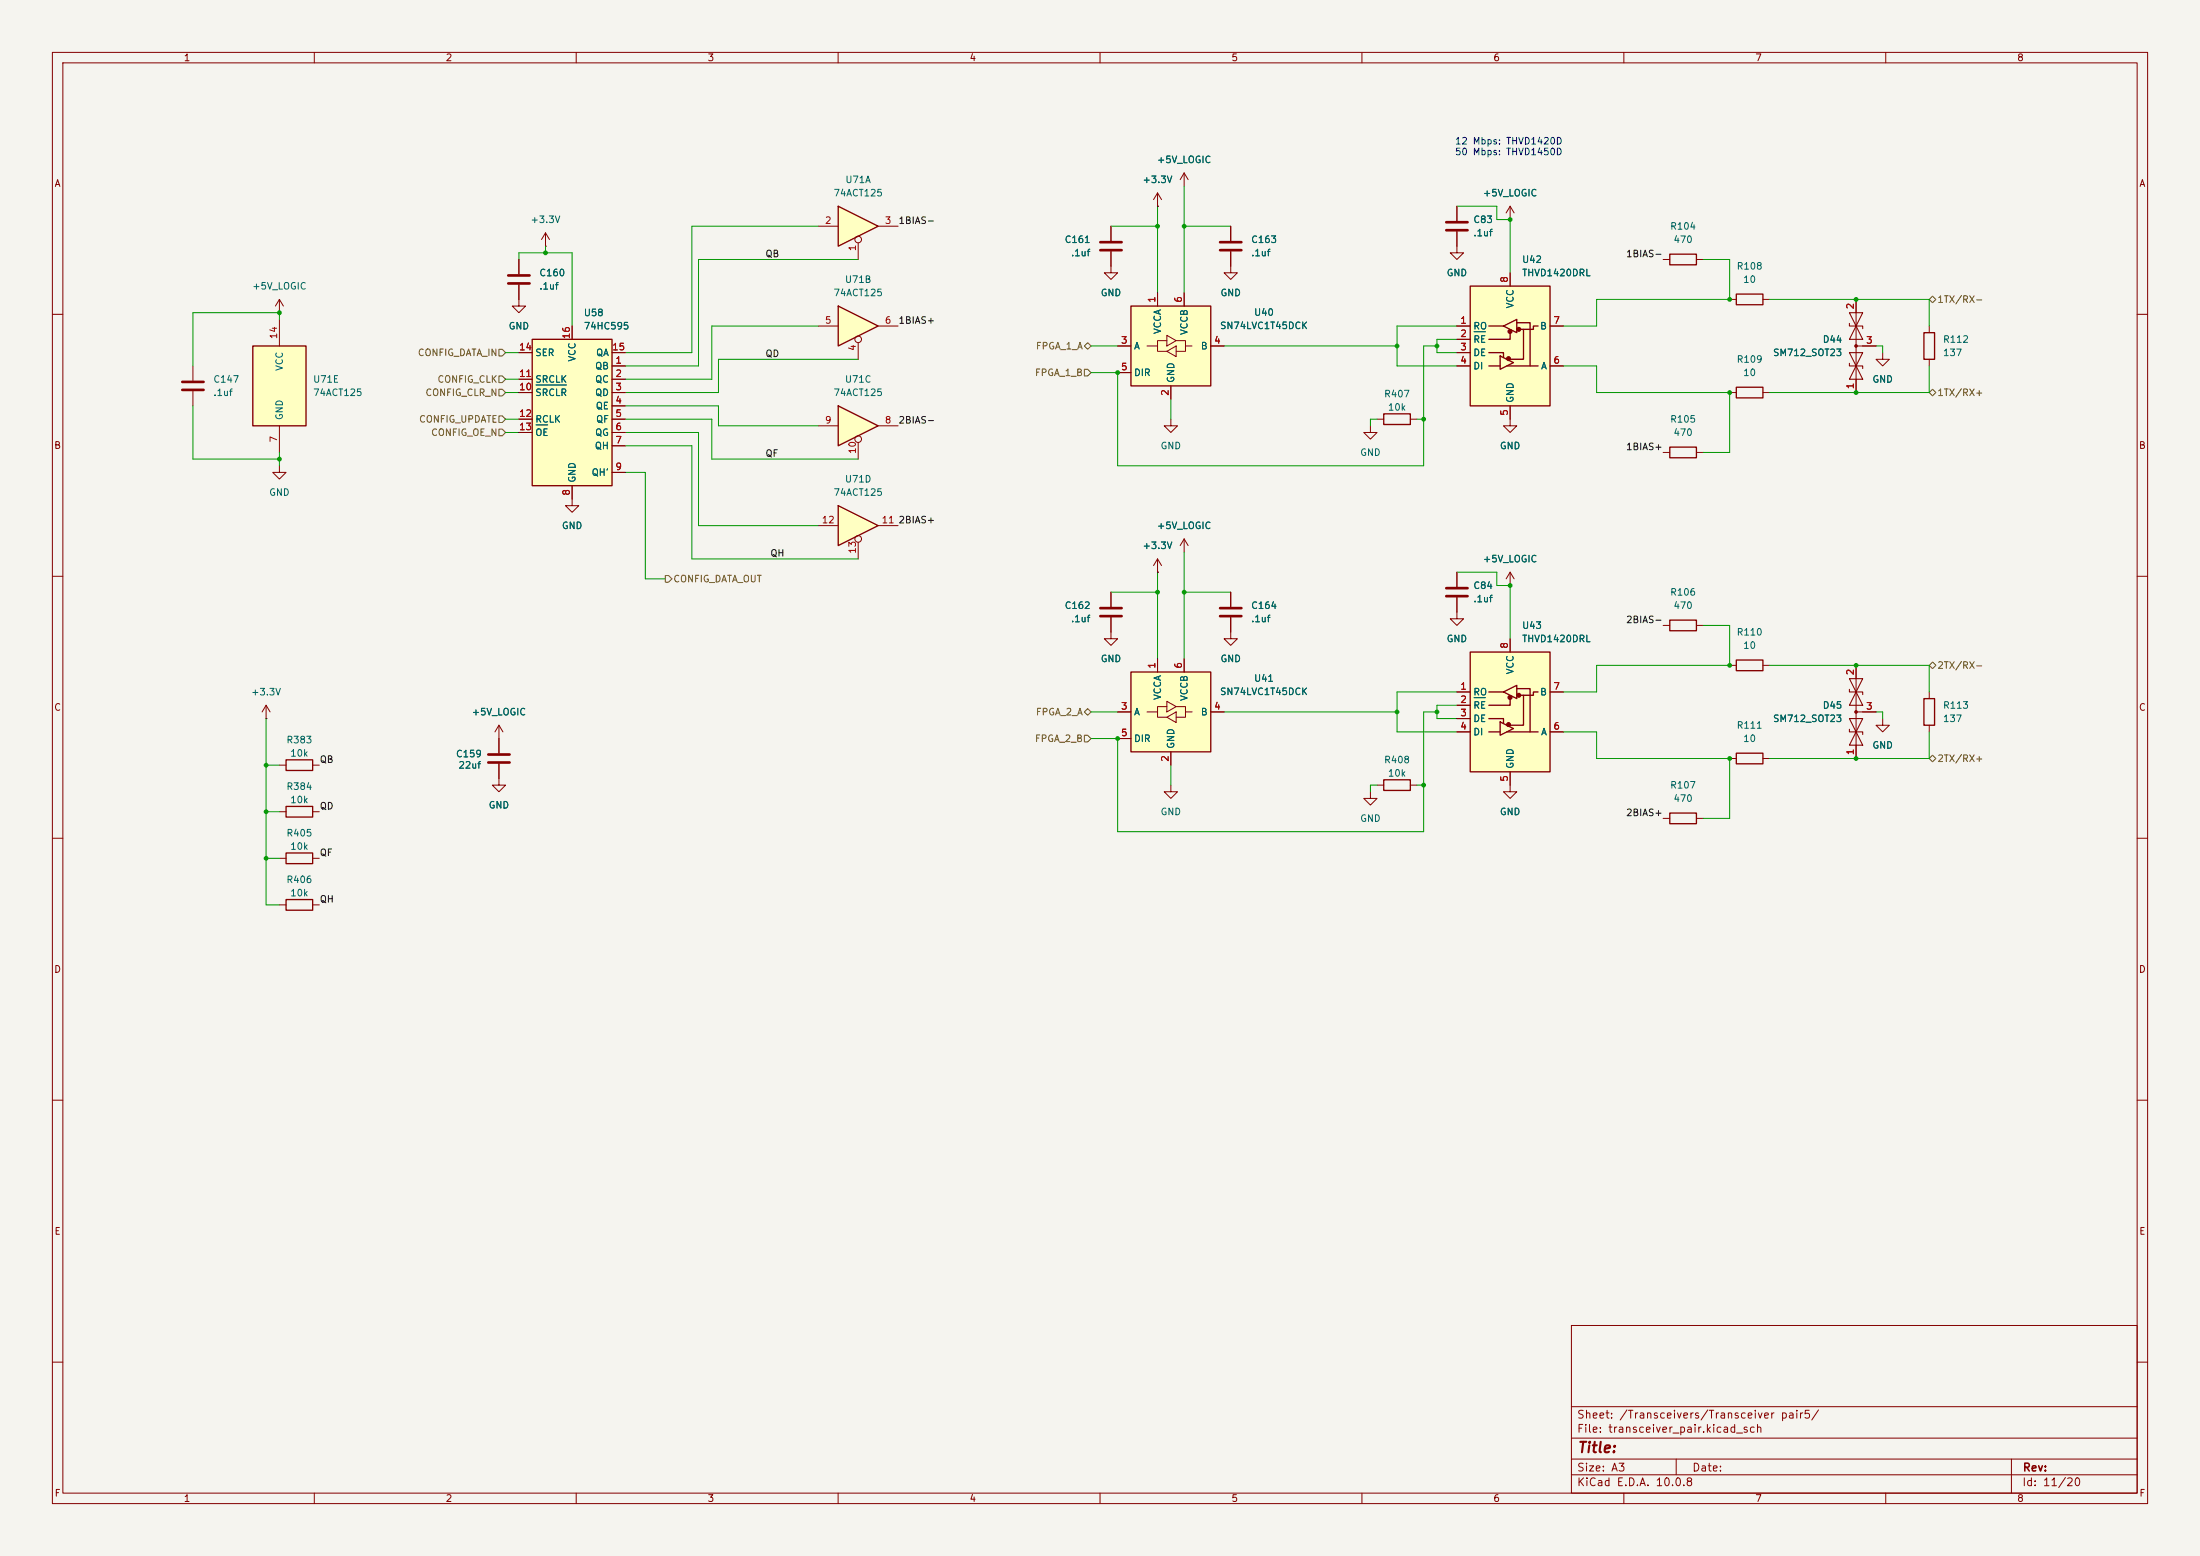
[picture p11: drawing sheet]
<svg xmlns="http://www.w3.org/2000/svg" width="420mm" height="297mm" viewBox="0 0 420 297" stroke-linecap="round" stroke-linejoin="round" font-family="sans-serif">
<path d="M0 0h420v297h-420z" fill="#f5f4ef" stroke="#f5f4ef" stroke-width=".19"/>
<g fill="none" stroke="#840000" stroke-width=".19">
<path d="M10 10h400v277h-400zM12 12h396v273h-396zM60 10v2M110 10v2M160 10v2M210 10v2M260 10v2M310 10v2M360 10v2M104.1 47h.1M104.1 44.5l-.7 1.2M104.1 44.5l.8 1.2"/>
<path d="M104.1 44.5v2.5M10 60h2M408 60h2M10 110h2M408 110h2M10 160h2M408 160h2M10 210h2M408 210h2M300 253h108v32h-108zM10 260h2M300 278.5h108"/>
<path d="M300 274.5h108M300 268.5h108M320 278.5v3M384 278.5v6.5M408 260h2M60 285v2M110 285v2M160 285v2M210 285v2M260 285v2M300 281.5h108M310 285v2"/>
<path d="M360 285v2"/>
</g>
<path d="M215.9 128.3h15.2v15.2h-15.2z" fill="#ffffc2"/>
<path d="M215.9 128.3h15.2v15.2h-15.2z" fill="none" stroke="#840000" stroke-width=".25"/>
<g fill="none" stroke="#840000" stroke-width=".19">
<path d="M212.1 117.9v4h-1.3l1.3 1.3 1.3-1.3h-1.3M212.1 113v2.8M278.1 114v4.1h1.3l-1.3 1.3-1.2-1.3h1.2M278.1 109.2v2.8M213.4 135.9h2.5M218.9 135.9h2.1v1h1.8M221 125.7v2.6M222.8 134.9h-1.8v1M222.8 133.9l1.7 1-1.7 1zM222.8 136.9l1.7-1v2zM224.5 134.9h1.8v1h1.3M226.1 125.7v2.6"/>
<path d="M226.3 135.9v1h-1.8M231.1 135.9h2.6M213.4 141h2.5M223.5 149.9v1.2h-1.3l1.3 1.3 1.3-1.3h-1.3M223.5 143.5v2.6M261.6 151.1v1.3h1.3l-1.3 1.3-1.3-1.3h1.3"/>
</g>
<path d="M210.1 116.1h4M210.1 117.6h4M276.1 112.3h4.1M276.1 113.8h4.1" fill="none" stroke="#840000" stroke-width=".51"/>
<path d="M280.7 124.5h15.2v22.8h-15.2z" fill="#ffffc2"/>
<path d="M280.7 124.5h15.2v22.8h-15.2zM284.2 137.2h2.8v.6M284.2 132.1h2.8M284.2 139.7h2.2M286.4 137.8l2.5 1.3-2.5 1.2zM287 132.1l2.6-1.3v2.6zM287 137.8v.3M287.7 139.7h5.9M288.3 133.4v1.2h-4.1M289.6 131.4h2.5v8.3M290.8 132.7v5.7h-2.5M293.6 132.1h-.9v.6h-2.5" fill="none" stroke="#840000" stroke-width=".25"/>
<g fill="#840000" stroke="#840000" stroke-width=".25">
<circle cx="288" cy="138.3" r=".36"/>
<circle cx="288.3" cy="133.1" r=".36"/>
<circle cx="289.9" cy="132.7" r=".36"/>
</g>
<path d="M109.2 95.3v1.2h1.3l-1.3 1.3-1.3-1.3h1.3M278.1 132.1h2.6M278.1 134.6h2.6M278.1 137.2h2.6M278.1 139.7h2.6M288.3 121.9v2.6M289.6 131.4h.1M295.9 132.1h2.5M295.9 139.7h2.5M288.3 147.3v2.6" fill="none" stroke="#840000" stroke-width=".19"/>
<path d="M281.4 133.2h2.2" fill="none" stroke="#006464" stroke-width=".19"/>
<path d="M101.6 64.8h15.2v27.9h-15.2z" fill="#ffffc2"/>
<path d="M101.6 64.8h15.2v27.9h-15.2zM264.2 79h5v2h-5zM318.8 118.4h5v2h-5zM331.5 126h5v2h-5zM318.8 155.2h5v2h-5zM331.5 143.8h5v2h-5zM54.6 162.8h5.1v2h-5.1zM54.6 171.7h5.1v2h-5.1z" fill="none" stroke="#840000" stroke-width=".25"/>
<g fill="none" stroke="#840000" stroke-width=".19">
<path d="M221 39.4h.1M221 36.8l-.8 1.3M221 36.8l.7 1.3M221 36.8v2.6M226.1 33l-.8 1.3M226.1 33l.7 1.3M226.1 33v2.6M278.1 39.4v2.8M288.3 39.4l-.8 1.2M288.3 39.4l.8 1.2M288.3 39.4v2.5M53.3 57.2l-.7 1.2"/>
<path d="M53.3 57.2l.8 1.2M53.3 57.2v2.5M99.1 54.4v4h1.2l-1.2 1.3-1.3-1.3h1.3M99.1 49.5v2.8M212.1 48v4.1h-1.3l1.3 1.2 1.3-1.2h-1.3M212.1 43.2v2.8M234.9 48v4.1h1.3l-1.3 1.2-1.2-1.2h1.2M234.9 43.2v2.8M278.1 44.2v4.1h1.3l-1.3 1.2-1.2-1.2h1.2M99.1 72.4h2.5M99.1 74.9h2.5M99.1 67.3h2.5"/>
<path d="M109.2 62.2v2.6M116.8 69.9h2.6M116.8 72.4h2.6M116.8 74.9h2.6M116.8 77.5h2.6M116.8 67.3h2.6M53.3 88.9v1.3h1.3l-1.3 1.2-1.2-1.2h1.2M99.1 80h2.5M99.1 82.6h2.5M109.2 92.7v2.6M116.8 80h2.6M116.8 82.6h2.6"/>
<path d="M116.8 85.1h2.6M116.8 90.2h2.6M262.9 80h1.3M269.2 80h1.3M288.3 80v1.3h1.3l-1.3 1.3-1.3-1.3h1.3M234.9 113v2.8M234.9 117.9v2.8M317.5 119.4h1.3M323.8 119.4h1.3M50.8 137.2h.1M50.8 134.6l-.8 1.3M50.8 134.6l.8 1.3"/>
<path d="M50.8 134.6v2.6M330.2 127h1.3M336.5 127h1.3M354.3 135.9h3.8M354.3 127v17.8M359.4 137.2v1.2h1.3l-1.3 1.3-1.3-1.3h1.3M317.5 156.2h1.3M323.8 156.2h1.3M330.2 144.8h1.3M336.5 144.8h1.3M53.3 163.8h1.3M53.3 172.7h1.3"/>
<path d="M59.7 163.8h1.3M59.7 172.7h1.3"/>
</g>
<path d="M102.3 73.5h5.8M102.3 81.1h2.3" fill="none" stroke="#006464" stroke-width=".19"/>
<path d="M97 52.6h4.1M97 54.1h4.1M210.1 46.2h4M210.1 47.8h4M232.9 46.2h4.1M232.9 47.8h4.1M276.1 42.4h4.1M276.1 43.9h4.1M232.9 116.1h4.1M232.9 117.6h4.1" fill="none" stroke="#840000" stroke-width=".51"/>
<path d="M353.1 137.2h2.5l-2.5 5h2.5zM353.1 139.2v.5h2.5v.5M353.1 129.5l2.5 5.1h-2.5l2.5-5.1zM353.1 131.6v.5h2.5v.5" fill="none" stroke="#840000" stroke-width=".2"/>
<circle cx="354.3" cy="135.9" r=".25" fill="#840000" stroke="#840000" stroke-width=".19"/>
<path d="M280.7 54.6h15.2v22.9h-15.2z" fill="#ffffc2"/>
<path d="M280.7 54.6h15.2v22.9h-15.2zM284.2 67.3h2.8v.9M284.2 62.2h2.8M284.2 69.9h2.2M286.4 67.9l2.5 1.3-2.5 1.3zM287 62.2l2.6-1.2v2.5zM287.7 69.9h5.9M288.3 63.5v1.3h-4.1M289.6 61.6h2.5v8.3M290.8 62.9v5.7h-2.5M293.6 62.2h-.9v.7h-2.5M367.3 133.4h2v5h-2z" fill="none" stroke="#840000" stroke-width=".25"/>
<g fill="#840000" stroke="#840000" stroke-width=".25">
<circle cx="288" cy="68.5" r=".36"/>
<circle cx="288.3" cy="63.3" r=".36"/>
<circle cx="289.9" cy="62.9" r=".36"/>
</g>
<g fill="none" stroke="#840000" stroke-width=".19">
<path d="M288.3 52.1v2.5M278.1 62.2h2.6M278.1 64.8h2.6M278.1 67.3h2.6M278.1 69.9h2.6M288.3 77.5v2.5M289.6 61.6h.1M295.9 62.2h2.5M295.9 69.9h2.5M223.5 80v1.3h-1.3l1.3 1.3 1.3-1.3h-1.3M261.6 81.3v1.3h1.3l-1.3 1.2-1.3-1.2h1.3M368.3 132.1v1.3"/>
<path d="M368.3 138.4v1.3"/>
</g>
<path d="M281.4 63.3h2.2" fill="none" stroke="#006464" stroke-width=".19"/>
<path d="M215.9 58.4h15.2v15.3h-15.2z" fill="#ffffc2"/>
<path d="M215.9 58.4h15.2v15.3h-15.2zM367.3 63.5h2v5.1h-2zM318.8 85.3h5v2.1h-5zM264.2 148.8h5v2.1h-5z" fill="none" stroke="#840000" stroke-width=".25"/>
<g fill="none" stroke="#840000" stroke-width=".19">
<path d="M221 55.9v2.5M226.1 55.9v2.5M213.4 66h2.5M213.4 71.1h2.5M218.9 66h2.1v1.1h1.8M222.8 65h-1.8v1M222.8 64l1.7 1-1.7 1zM222.8 67.1l1.7-1.1v2.1zM223.5 73.7v2.5M224.5 65h1.8v1h1.3M226.3 66v1.1h-1.8M231.1 66h2.6"/>
<path d="M368.3 62.2v1.3M368.3 68.6v1.3M317.5 86.4h1.3M323.8 86.4h1.3M221 109.2h.1M221 106.7v2.5M221 106.7l-.8 1.3M221 106.7l.7 1.3M226.1 102.9v2.5M226.1 102.9l-.8 1.2M226.1 102.9l.7 1.2M288.3 109.2l-.8 1.3"/>
<path d="M288.3 109.2l.8 1.3M288.3 109.2v2.6M234.9 120.7v1.2h1.3l-1.3 1.3-1.2-1.3h1.2M262.9 149.9h1.3M269.2 149.9h1.3M288.3 149.9v1.2h1.3l-1.3 1.3-1.3-1.3h1.3"/>
</g>
<path d="M160 96.5l7.6 3.8-7.6 3.8z" fill="#ffffc2"/>
<path d="M160 96.5l7.6 3.8-7.6 3.8z" fill="none" stroke="#840000" stroke-width=".25"/>
<g fill="none" stroke="#840000" stroke-width=".19">
<path d="M156.2 100.3h3.8M163.8 103.5v3.2M167.6 100.3h3.8"/>
<circle cx="163.8" cy="102.9" r=".63"/>
</g>
<path d="M160 77.5l7.6 3.8-7.6 3.8z" fill="#ffffc2"/>
<path d="M160 77.5l7.6 3.8-7.6 3.8zM54.6 145h5.1v2.1h-5.1z" fill="none" stroke="#840000" stroke-width=".25"/>
<g fill="none" stroke="#840000" stroke-width=".19">
<path d="M156.2 81.3h3.8M163.8 84.5v3.1M167.6 81.3h3.8M53.3 146.1h1.3M59.7 146.1h1.3"/>
<circle cx="163.8" cy="83.8" r=".63"/>
</g>
<path d="M160 58.4l7.6 3.8-7.6 3.8z" fill="#ffffc2"/>
<path d="M160 58.4l7.6 3.8-7.6 3.8z" fill="none" stroke="#840000" stroke-width=".25"/>
<g fill="none" stroke="#840000" stroke-width=".19">
<path d="M156.2 62.2h3.8M163.8 65.4v3.2M167.6 62.2h3.8"/>
<circle cx="163.8" cy="64.8" r=".63"/>
</g>
<path d="M160 39.4l7.6 3.8-7.6 3.8z" fill="#ffffc2"/>
<path d="M160 39.4l7.6 3.8-7.6 3.8zM331.5 56.1h5v2.1h-5zM331.5 73.9h5v2h-5z" fill="none" stroke="#840000" stroke-width=".25"/>
<g fill="none" stroke="#840000" stroke-width=".19">
<path d="M156.2 43.2h3.8M163.8 46.4v3.1M167.6 43.2h3.8M330.2 57.2h1.3M336.5 57.2h1.3M354.3 57.2v17.7M330.2 74.9h1.3M336.5 74.9h1.3M354.3 66h3.8"/>
<circle cx="163.8" cy="45.7" r=".63"/>
</g>
<path d="M353.1 59.7l2.5 5.1h-2.5l2.5-5.1zM353.1 67.3h2.5l-2.5 5.1h2.5zM353.1 69.3v.6h2.5v.5M353.1 61.7v.5h2.5v.5" fill="none" stroke="#840000" stroke-width=".2"/>
<circle cx="354.3" cy="66" r=".25" fill="#840000" stroke="#840000" stroke-width=".19"/>
<path d="M48.3 66h10.1v15.3h-10.1z" fill="#ffffc2"/>
<path d="M318.8 48.5h5v2h-5zM48.3 66h10.1v15.3h-10.1zM54.6 153.9h5.1v2.1h-5.1z" fill="none" stroke="#840000" stroke-width=".25"/>
<g fill="none" stroke="#840000" stroke-width=".19">
<path d="M221 39.4h.1M278.1 39.4v2.8M99.1 49.5v2.8M99.1 54.4v2.8M212.1 43.2v2.8M212.1 48v2.8M221 55.9v2.5M226.1 55.9v2.5M234.9 43.2v2.8M234.9 48v2.8M278.1 44.2v2.8M288.3 52.1v2.5"/>
<path d="M317.5 49.5h1.3M323.8 49.5h1.3M354.3 57.2v2.5M36.8 69.9v2.7M36.8 74.7v2.8M53.3 61v5M99.1 72.4h2.5M99.1 74.9h2.5M99.1 67.3h2.5M109.2 62.2v2.6M116.8 69.9h2.6M116.8 72.4h2.6"/>
<path d="M116.8 74.9h2.6M116.8 77.5h2.6M116.8 67.3h2.6M213.4 66h2.5M213.4 71.1h2.5M223.5 73.7v2.5M231.1 66h2.6M278.1 69.9h2.6M278.1 67.3h2.6M278.1 62.2h2.6M278.1 64.8h2.6M288.3 77.5v2.5"/>
<path d="M295.9 69.9h2.5M295.9 62.2h2.5M354.3 72.4v2.5M355.6 66h2.5M359.4 67.3v1.3h1.3l-1.3 1.3-1.3-1.3h1.3M53.3 81.3v5.1M99.1 80h2.5M99.1 82.6h2.5M109.2 92.7v2.6M116.8 80h2.6M116.8 82.6h2.6M116.8 85.1h2.6"/>
<path d="M116.8 90.2h2.6M212.1 113v2.8M212.1 117.9v2.8M221 109.2h.1M234.9 113v2.8M234.9 117.9v2.8M278.1 109.2v2.8M278.1 114v2.8M95.2 138.4v5.4M95.2 138.4l-.7 1.3M95.2 138.4l.8 1.3M213.4 135.9h2.5"/>
<path d="M221 125.7v2.6M226.1 125.7v2.6M231.1 135.9h2.6M278.1 132.1h2.6M278.1 134.6h2.6M278.1 137.2h2.6M278.1 139.7h2.6M288.3 121.9v2.6M295.9 132.1h2.5M295.9 139.7h2.5M354.3 127v2.5M355.6 135.9h2.5"/>
<path d="M53.3 154.9h1.3M59.7 154.9h1.3M95.2 145.8v4.1h1.3l-1.3 1.2-1.2-1.2h1.2M213.4 141h2.5M223.5 143.5v2.6M288.3 147.3v2.6M354.3 142.2v2.6"/>
</g>
<path d="M34.8 72.9h4.1M34.8 74.4h4.1M93.2 145.5h4.1M93.2 144h4.1" fill="none" stroke="#840000" stroke-width=".51"/>
<g fill="none" stroke="#725600" stroke-width=".19">
<path d="M368.3 57.2l.6-.7 .7 .7-.7 .6zM95.2 79.4h.7l.6 .6-.6 .6h-.7zM95.2 74.3h.7l.6 .6-.6 .7h-.7zM95.2 66.7h.7l.6 .6-.6 .6h-.7zM95.2 71.8h.7l.6 .6-.6 .6h-.7zM207 66l.6-.6 .7 .6-.7 .7zM207 70.5h.6l.7 .6-.7 .7h-.6zM368.3 74.9l.6-.6 .7 .6-.7 .7zM95.2 81.9h.7l.6 .7-.6 .6h-.7zM127 109.9h.6l.7 .6-.7 .6h-.6zM207 135.9l.6-.6 .7 .6-.7 .6zM368.9 126.4l.7 .6-.7 .6-.6-.6z"/>
<path d="M207 140.3h.6l.7 .7-.7 .6h-.6zM368.3 144.8l.6-.7 .7 .7-.7 .6z"/>
</g>
<g fill="none" stroke="#009600" stroke-width=".19">
<path d="M221 39.4v16.5M226.1 35.6v20.3M278.1 39.4h7.6v2.5h2.6v10.2M99.1 49.5v-1.2h10.1v13.9M104.1 47v1.3M156.2 43.2h-24.1v24.1h-12.7M163.8 49.5h-30.5v20.4h-13.9M212.1 43.2h8.9M226.1 43.2h8.8M325.1 49.5h5.1v7.7h-25.4v5h-6.4M337.8 57.2h30.5v5M36.8 77.5v10.1h16.5"/>
<path d="M53.3 61v-1.3h-16.5v10.2M96.5 74.9h2.6M96.5 67.3h2.6M96.5 72.4h2.6M119.4 77.5h17.8v3.8h19M156.2 62.2h-20.3v10.2h-16.5M163.8 68.6h-26.6v6.3h-17.8M208.3 66h5.1M223.5 76.2v3.8M233.7 66h33M274.3 66h-2.5v22.9h-58.4v-17.8h-5.1M278.1 64.8h-3.8v2.5h3.8"/>
<path d="M278.1 62.2h-11.4v7.7h11.4M298.4 69.9h6.4v5h25.4v11.5h-5.1M358.1 66h1.3v1.3M368.3 69.9v5h-30.5M53.3 86.4v2.5M96.5 80h2.6M96.5 82.6h2.6M119.4 80h16.5v7.6h27.9M119.4 85.1h12.7v21.6h31.7M119.4 82.6h13.9v17.7h22.9M119.4 90.2h3.8v20.3h3.8M262.9 80h-1.3v1.3"/>
<path d="M270.5 80h1.3M212.1 113h8.9M221 109.2v16.5M226.1 105.4v20.3M226.1 113h8.8M278.1 109.2h7.6v2.6h2.6v10.1M325.1 119.4h5.1v7.6h-25.4v5.1h-6.4M50.8 137.2v35.5h2.5M208.3 135.9h5.1M233.7 135.9h33M274.3 135.9h-2.5v22.9h-58.4v-17.8h-5.1M278.1 134.6h-3.8v2.6h3.8"/>
<path d="M278.1 132.1h-11.4v7.6h11.4M298.4 139.7h6.4v5.1h25.4v11.4h-5.1M337.8 127h30.5v5.1M358.1 135.9h1.3v1.3M368.3 139.7v5.1h-30.5M50.8 154.9h2.5M50.8 146.1h2.5M223.5 146.1v3.8M262.9 149.9h-1.3v1.2M270.5 149.9h1.3M50.8 163.8h2.5"/>
</g>
<path d="M102.3 73.5h5.8M281.4 63.3h2.2M102.3 81.1h2.3M281.4 133.2h2.2" fill="none" stroke="#006464" stroke-width=".19"/>
<g fill="#009600">
<circle cx="53.3" cy="87.6" r=".46"/>
<circle cx="50.8" cy="154.9" r=".46"/>
<circle cx="50.8" cy="146.1" r=".46"/>
<circle cx="53.3" cy="59.7" r=".46"/>
<circle cx="50.8" cy="163.8" r=".46"/>
<circle cx="104.1" cy="48.3" r=".46"/>
<circle cx="271.8" cy="149.9" r=".46"/>
<circle cx="213.4" cy="141" r=".46"/>
<circle cx="266.7" cy="135.9" r=".46"/>
<circle cx="221" cy="113" r=".46"/>
<circle cx="226.1" cy="113" r=".46"/>
<circle cx="213.4" cy="71.1" r=".46"/>
<circle cx="221" cy="43.2" r=".46"/>
<circle cx="226.1" cy="43.2" r=".46"/>
<circle cx="330.2" cy="144.8" r=".46"/>
<circle cx="330.2" cy="127" r=".46"/>
<circle cx="354.3" cy="127" r=".46"/>
<circle cx="354.3" cy="144.8" r=".46"/>
<circle cx="288.3" cy="111.8" r=".46"/>
<circle cx="271.8" cy="80" r=".46"/>
<circle cx="274.3" cy="66" r=".46"/>
<circle cx="274.3" cy="135.9" r=".46"/>
<circle cx="266.7" cy="66" r=".46"/>
<circle cx="288.3" cy="41.9" r=".46"/>
<circle cx="330.2" cy="74.9" r=".46"/>
<circle cx="354.3" cy="57.2" r=".46"/>
<circle cx="354.3" cy="74.9" r=".46"/>
<circle cx="330.2" cy="57.2" r=".46"/>
</g>
<text font-size="2" fill="#840000" x="301" y="277.8">Title:</text>
<g font-size="1.5" fill="#840000">
<text x="300.9" y="273.8">File: transceiver_pair.kicad_sch</text>
<text x="300.9" y="271.1">Sheet: /Transceivers/Transceiver pair5/</text>
<text x="300.9" y="281.2">Size: A3</text>
<text x="322.9" y="281.2">Date:</text>
<text x="386" y="281.2">Rev:</text>
<text x="300.9" y="284">KiCad E.D.A. 10.0.8</text>
<text x="385.9" y="284">Id: 11/20</text>
</g>
<g font-size="1.3" fill="#840000">
<text x="35" y="12">1</text>
<text x="85" y="12">2</text>
<text x="135" y="12">3</text>
<text x="185" y="12">4</text>
<text x="235" y="12">5</text>
<text x="285" y="12">6</text>
<text x="335" y="12">7</text>
<text x="385" y="12">8</text>
<text x="10.3" y="36">A</text>
<text x="408.3" y="36">A</text>
<text x="10.2" y="86">B</text>
<text x="408.2" y="86">B</text>
<text x="10.2" y="136">C</text>
<text x="408.2" y="136">C</text>
<text x="10.2" y="186">D</text>
<text x="408.2" y="186">D</text>
<text x="10.3" y="236">E</text>
<text x="408.3" y="236">E</text>
<text x="10.3" y="286">F</text>
<text x="35" y="287">1</text>
<text x="85" y="287">2</text>
<text x="135" y="287">3</text>
<text x="185" y="287">4</text>
<text x="235" y="287">5</text>
<text x="285" y="287">6</text>
<text x="335" y="287">7</text>
<text x="385" y="287">8</text>
<text x="408.3" y="286">F</text>
</g>
<g font-size="1.3" fill="#0000c2">
<text x="277.7" y="27.9">12 Mbps: THVD1420D</text>
<text x="277.7" y="29.9">50 Mbps: THVD1450D</text>
</g>
<g font-size="1.3" fill="#006464">
<text x="161.3" y="35.3">U71A</text>
<text x="218" y="35.3">+3.3V</text>
<text x="220.8" y="31.4">+5V_LOGIC</text>
<text x="159" y="37.8">74ACT125</text>
<text x="283" y="37.8">+5V_LOGIC</text>
<text x="101.2" y="42.9">+3.3V</text>
<text x="203.1" y="46.7">C161</text>
<text x="238.7" y="46.7">C163</text>
<text x="281.2" y="42.9">C83</text>
<text x="281.2" y="45.4">.1uf</text>
<text x="318.7" y="44.1">R104</text>
<text x="319.4" y="46.7">470</text>
<text x="102.9" y="53">C160</text>
<text x="204.4" y="49.2">.1uf</text>
<text x="238.7" y="49.2">.1uf</text>
<text x="276.1" y="53">GND</text>
<text x="290.5" y="50.5">U42</text>
<text x="290.5" y="53">THVD1420DRL</text>
<text x="331.4" y="51.8">R108</text>
<text x="48" y="55.6">+5V_LOGIC</text>
<text x="102.9" y="55.6">.1uf</text>
<text x="159" y="56.8">74ACT125</text>
<text x="161.2" y="54.3">U71B</text>
<text x="210" y="56.8">GND</text>
<text x="232.9" y="56.8">GND</text>
<text x="289.3" y="59" transform="rotate(-90 289.3 59)">VCC</text>
<text x="332.7" y="54.3">10</text>
<text x="97" y="63.2">GND</text>
<text x="111.3" y="60.7">U58</text>
<text x="111.3" y="63.2">74HC595</text>
<text x="221.9" y="63.9" transform="rotate(-90 221.9 63.9)">VCCA</text>
<text x="227" y="64.1" transform="rotate(-90 227 64.1)">VCCB</text>
<text x="232.8" y="63.1">SN74LVC1T45DCK</text>
<text x="239.3" y="60.6">U40</text>
<text x="281.2" y="63.2">RO</text>
<text x="281.2" y="65.7">RE</text>
<text x="293.9" y="63.2">B</text>
<text x="347.9" y="65.7">D44</text>
<text x="370.8" y="65.7">R112</text>
<text x="54.3" y="70.9" transform="rotate(-90 54.3 70.9)">VCC</text>
<text x="102.1" y="68.3">SER</text>
<text x="110.2" y="69.1" transform="rotate(-90 110.2 69.1)">VCC</text>
<text x="113.5" y="70.8">QB</text>
<text x="113.7" y="68.3">QA</text>
<text x="216.4" y="67">A</text>
<text x="229.1" y="67">B</text>
<text x="281.2" y="68.3">DE</text>
<text x="281.2" y="70.8">DI</text>
<text x="294.1" y="70.8">A</text>
<text x="331.4" y="69.5">R109</text>
<text x="338.4" y="68.3">SM712_SOT23</text>
<text x="370.8" y="68.3">137</text>
<text x="40.6" y="73.4">C147</text>
<text x="40.6" y="75.9">.1uf</text>
<text x="59.7" y="73.4">U71E</text>
<text x="59.7" y="75.9">74ACT125</text>
<text x="102.1" y="75.9">SRCLR</text>
<text x="102.1" y="73.4">SRCLK</text>
<text x="113.5" y="73.4">QC</text>
<text x="113.5" y="75.9">QD</text>
<text x="159" y="75.9">74ACT125</text>
<text x="161.2" y="73.4">U71C</text>
<text x="216.4" y="72.1">DIR</text>
<text x="224.5" y="73.2" transform="rotate(-90 224.5 73.2)">GND</text>
<text x="264.1" y="76.1">R407</text>
<text x="289.3" y="77" transform="rotate(-90 289.3 77)">GND</text>
<text x="332.7" y="72.1">10</text>
<text x="357.3" y="73.4">GND</text>
<text x="54.3" y="80.3" transform="rotate(-90 54.3 80.3)">GND</text>
<text x="102.1" y="81">RCLK</text>
<text x="102.1" y="83.5">OE</text>
<text x="113.5" y="83.5">QG</text>
<text x="113.6" y="78.4">QE</text>
<text x="113.7" y="81">QF</text>
<text x="264.8" y="78.7">10k</text>
<text x="318.7" y="81">R105</text>
<text x="319.4" y="83.5">470</text>
<text x="113.4" y="86.1">QH</text>
<text x="221.5" y="86.1">GND</text>
<text x="259.6" y="87.3">GND</text>
<text x="286.2" y="86.1">GND</text>
<text x="51.3" y="94.9">GND</text>
<text x="110.2" y="92.2" transform="rotate(-90 110.2 92.2)">GND</text>
<text x="112.8" y="91.1">QH'</text>
<text x="159" y="94.9">74ACT125</text>
<text x="161.2" y="92.4">U71D</text>
<text x="107.2" y="101.3">GND</text>
<text x="220.8" y="101.3">+5V_LOGIC</text>
<text x="218" y="105.1">+3.3V</text>
<text x="283" y="107.6">+5V_LOGIC</text>
<text x="281.2" y="112.7">C84</text>
<text x="318.7" y="114">R106</text>
<text x="203.1" y="116.5">C162</text>
<text x="204.4" y="119.1">.1uf</text>
<text x="238.7" y="116.5">C164</text>
<text x="238.7" y="119.1">.1uf</text>
<text x="281.2" y="115.3">.1uf</text>
<text x="319.4" y="116.5">470</text>
<text x="276.1" y="122.9">GND</text>
<text x="290.5" y="120.3">U43</text>
<text x="290.5" y="122.9">THVD1420DRL</text>
<text x="331.4" y="121.6">R110</text>
<text x="332.7" y="124.2">10</text>
<text x="210" y="126.7">GND</text>
<text x="232.9" y="126.7">GND</text>
<text x="239.3" y="130.4">U41</text>
<text x="289.3" y="128.8" transform="rotate(-90 289.3 128.8)">VCC</text>
<text x="47.8" y="133">+3.3V</text>
<text x="90" y="136.9">+5V_LOGIC</text>
<text x="216.4" y="136.9">A</text>
<text x="221.9" y="133.7" transform="rotate(-90 221.9 133.7)">VCCA</text>
<text x="227" y="133.9" transform="rotate(-90 227 133.9)">VCCB</text>
<text x="229.1" y="136.9">B</text>
<text x="232.8" y="133">SN74LVC1T45DCK</text>
<text x="281.2" y="133">RO</text>
<text x="281.2" y="135.6">RE</text>
<text x="293.9" y="133">B</text>
<text x="347.9" y="135.6">D45</text>
<text x="370.8" y="135.6">R113</text>
<text x="54.6" y="142.2">R383</text>
<text x="216.4" y="141.9">DIR</text>
<text x="224.5" y="143" transform="rotate(-90 224.5 143)">GND</text>
<text x="281.2" y="138.1">DE</text>
<text x="281.2" y="140.7">DI</text>
<text x="294.1" y="140.7">A</text>
<text x="331.4" y="139.4">R111</text>
<text x="332.7" y="141.9">10</text>
<text x="338.4" y="138.1">SM712_SOT23</text>
<text x="357.3" y="143.2">GND</text>
<text x="370.8" y="138.1">137</text>
<text x="55.3" y="144.7">10k</text>
<text x="86.9" y="144.9">C159</text>
<text x="87.4" y="147">22uf</text>
<text x="264.1" y="146">R408</text>
<text x="264.8" y="148.5">10k</text>
<text x="289.3" y="146.8" transform="rotate(-90 289.3 146.8)">GND</text>
<text x="54.6" y="151.1">R384</text>
<text x="55.3" y="153.6">10k</text>
<text x="93.2" y="154.6">GND</text>
<text x="221.5" y="155.9">GND</text>
<text x="286.2" y="155.9">GND</text>
<text x="318.7" y="150.8">R107</text>
<text x="319.4" y="153.4">470</text>
<text x="54.6" y="160">R405</text>
<text x="259.6" y="157.2">GND</text>
<text x="55.3" y="162.5">10k</text>
<text x="54.6" y="168.9">R406</text>
<text x="55.3" y="171.4">10k</text>
</g>
<g font-size="1.3" fill="#a90000">
<text x="157.4" y="43">2</text>
<text x="168.8" y="43">3</text>
<text x="163.7" y="48" transform="rotate(-90 163.7 48)">1</text>
<text x="220.8" y="57.9" transform="rotate(-90 220.8 57.9)">1</text>
<text x="225.9" y="57.9" transform="rotate(-90 225.9 57.9)">6</text>
<text x="288.2" y="54.1" transform="rotate(-90 288.2 54.1)">8</text>
<text x="354.2" y="59.2" transform="rotate(-90 354.2 59.2)">2</text>
<text x="53.2" y="64.8" transform="rotate(-90 53.2 64.8)">14</text>
<text x="109.1" y="64.8" transform="rotate(-90 109.1 64.8)">16</text>
<text x="157.4" y="62.1">5</text>
<text x="168.8" y="62.1">6</text>
<text x="213.9" y="65.9">3</text>
<text x="231.7" y="65.9">4</text>
<text x="278.7" y="62.1">1</text>
<text x="278.7" y="64.6">2</text>
<text x="296.4" y="62.1">7</text>
<text x="356.1" y="65.9">3</text>
<text x="99" y="67.2">14</text>
<text x="116.8" y="67.2">15</text>
<text x="117.4" y="69.7">1</text>
<text x="163.7" y="67.1" transform="rotate(-90 163.7 67.1)">4</text>
<text x="213.9" y="71">5</text>
<text x="278.7" y="67.2">3</text>
<text x="278.7" y="69.7">4</text>
<text x="296.4" y="69.7">6</text>
<text x="99" y="74.8">10</text>
<text x="99" y="72.3">11</text>
<text x="117.4" y="72.3">2</text>
<text x="117.4" y="74.8">3</text>
<text x="117.4" y="77.3">4</text>
<text x="223.4" y="75.7" transform="rotate(-90 223.4 75.7)">2</text>
<text x="354.2" y="74.4" transform="rotate(-90 354.2 74.4)">1</text>
<text x="99" y="79.9">12</text>
<text x="99" y="82.4">13</text>
<text x="117.4" y="79.9">5</text>
<text x="117.4" y="82.4">6</text>
<text x="157.4" y="81.1">9</text>
<text x="168.8" y="81.1">8</text>
<text x="288.2" y="79.5" transform="rotate(-90 288.2 79.5)">5</text>
<text x="53.2" y="84.6" transform="rotate(-90 53.2 84.6)">7</text>
<text x="117.4" y="85">7</text>
<text x="163.7" y="86.7" transform="rotate(-90 163.7 86.7)">10</text>
<text x="109.1" y="94.7" transform="rotate(-90 109.1 94.7)">8</text>
<text x="117.4" y="90">9</text>
<text x="156.8" y="100.2">12</text>
<text x="168.2" y="100.2">11</text>
<text x="163.7" y="105.8" transform="rotate(-90 163.7 105.8)">13</text>
<text x="288.2" y="123.9" transform="rotate(-90 288.2 123.9)">8</text>
<text x="220.8" y="127.7" transform="rotate(-90 220.8 127.7)">1</text>
<text x="225.9" y="127.7" transform="rotate(-90 225.9 127.7)">6</text>
<text x="278.7" y="131.9">1</text>
<text x="296.4" y="131.9">7</text>
<text x="354.2" y="129" transform="rotate(-90 354.2 129)">2</text>
<text x="213.9" y="135.8">3</text>
<text x="231.7" y="135.8">4</text>
<text x="278.7" y="134.5">2</text>
<text x="278.7" y="137">3</text>
<text x="356.1" y="135.8">3</text>
<text x="213.9" y="140.8">5</text>
<text x="278.7" y="139.6">4</text>
<text x="296.4" y="139.6">6</text>
<text x="223.4" y="145.5" transform="rotate(-90 223.4 145.5)">2</text>
<text x="288.2" y="149.3" transform="rotate(-90 288.2 149.3)">5</text>
<text x="354.2" y="144.2" transform="rotate(-90 354.2 144.2)">1</text>
</g>
<g font-size="1.3" fill="#0f0f0f">
<text x="171.4" y="43.1">1BIAS-</text>
<text x="146" y="49.4">QB</text>
<text x="310.3" y="49.4">1BIAS-</text>
<text x="171.4" y="62.1">1BIAS+</text>
<text x="146" y="68.5">QD</text>
<text x="171.4" y="81.2">2BIAS-</text>
<text x="146" y="87.5">QF</text>
<text x="310.3" y="86.2">1BIAS+</text>
<text x="171.4" y="100.2">2BIAS+</text>
<text x="147" y="106.6">QH</text>
<text x="310.3" y="119.3">2BIAS-</text>
<text x="60.9" y="145.9">QB</text>
<text x="60.9" y="154.8">QD</text>
<text x="310.3" y="156.1">2BIAS+</text>
<text x="60.9" y="163.7">QF</text>
<text x="60.9" y="172.6">QH</text>
</g>
<g font-size="1.3" fill="#725600">
<text x="369.7" y="58.1">1TX/RX-</text>
<text x="79.7" y="68.3">CONFIG_DATA_IN</text>
<text x="197.6" y="67">FPGA_1_A</text>
<text x="81.1" y="75.9">CONFIG_CLR_N</text>
<text x="83.4" y="73.4">CONFIG_CLK</text>
<text x="197.5" y="72.1">FPGA_1_B</text>
<text x="369.7" y="75.9">1TX/RX+</text>
<text x="79.9" y="81">CONFIG_UPDATE</text>
<text x="82.2" y="83.5">CONFIG_OE_N</text>
<text x="128.4" y="111.5">CONFIG_DATA_OUT</text>
<text x="369.7" y="128">2TX/RX-</text>
<text x="197.6" y="136.9">FPGA_2_A</text>
<text x="197.5" y="141.9">FPGA_2_B</text>
<text x="369.7" y="145.7">2TX/RX+</text>
</g>
</svg>
